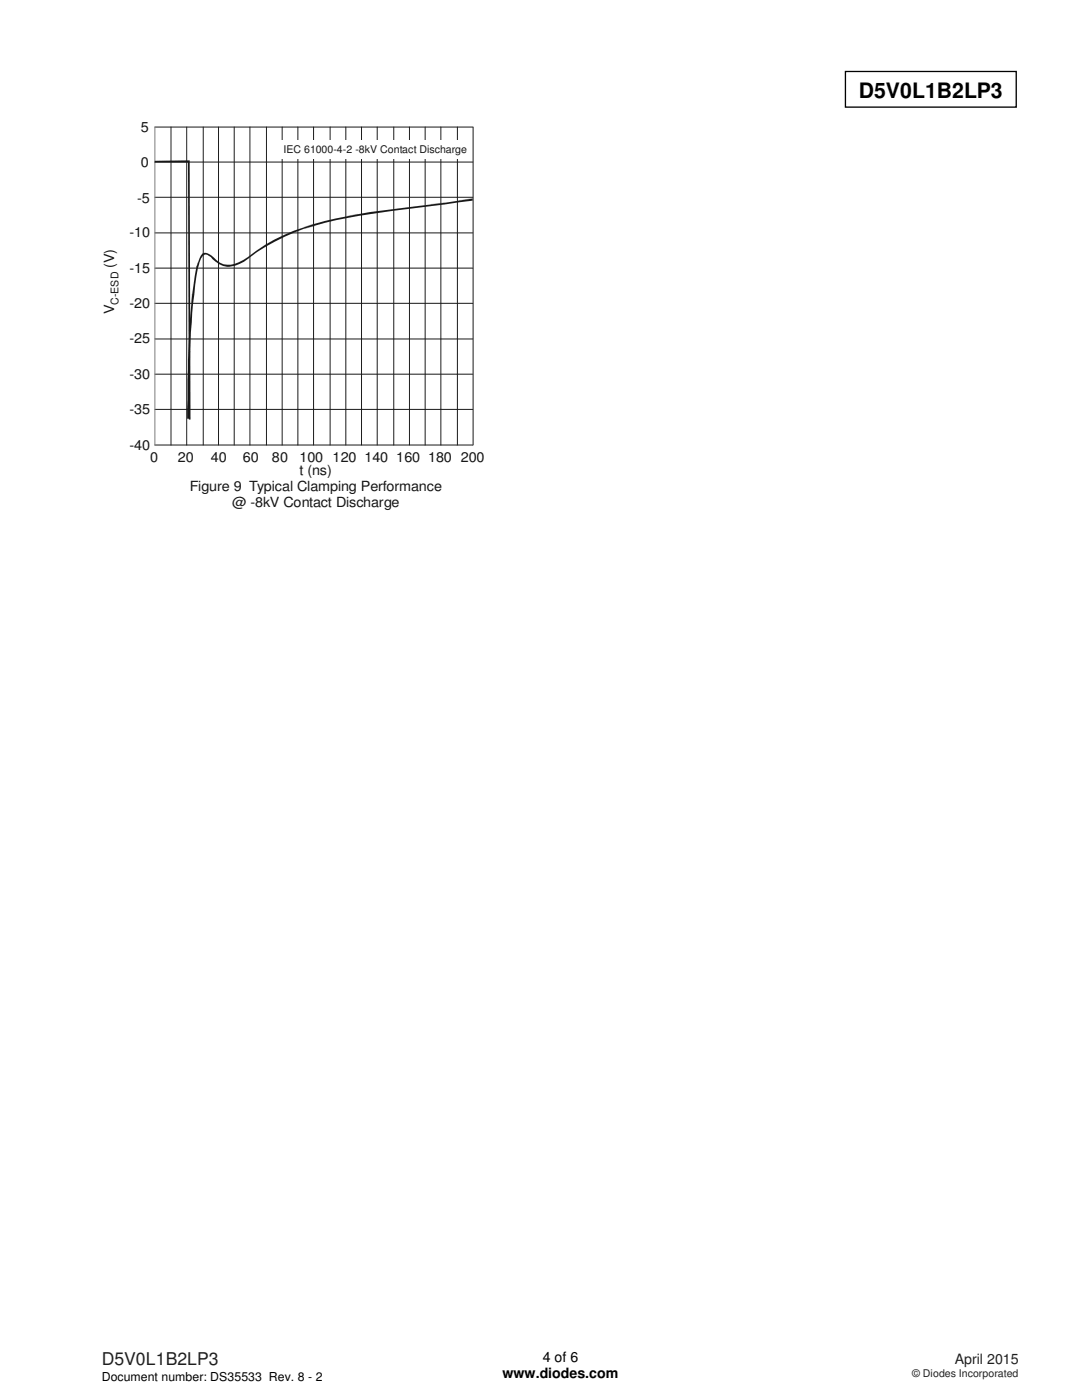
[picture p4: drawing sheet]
<svg xmlns="http://www.w3.org/2000/svg" width="216mm" height="279mm" viewBox="0 0 216 279" stroke-linecap="round" stroke-linejoin="round" font-family="sans-serif">
<path d="M168.7 14.3h34.1v7.1h-34.1z" fill="none" stroke="#000" stroke-width=".26"/>
<path d="M30.9 39.4h63.4M30.9 25.4h63.4M30.9 32.3h63.4M30.9 53.5h63.4M30.9 46.5h63.4M30.9 74.7h63.4M30.9 67.6h63.4M30.9 60.5h63.4M30.9 88.8h63.4M30.9 81.7h63.4" fill="none" stroke="#131516" stroke-width=".2"/>
<path d="M30.9 25.4v63.4" fill="none" stroke="#7d8387" stroke-width=".2"/>
<g fill="none" stroke="#1f1a17" stroke-width=".2">
<path d="M34.1 25.4v63.4M37.3 25.4v63.4M40.6 25.4v63.4M43.6 25.4v63.4M46.7 25.4v63.4M49.9 25.4v63.4M53.2 25.4v63.4M56.3 25.4v63.4M59.4 25.4v63.4M62.6 25.4v63.4M65.9 25.4v63.4M69 25.4v63.4"/>
<path d="M72.1 25.4v63.4M75.3 25.4v63.4M78.6 25.4v63.4M81.7 25.4v63.4M84.8 25.4v63.4M88 25.4v63.4M91.3 25.4v63.4M94.4 25.4v63.4"/>
</g>
<g fill="#1f1a17">
<path d="M30.9 32.1l6.8-.1v.4h-6.8zM37.7 32h.1v.2h-.1zM37.5 32.2h.3l.2 51.5h-.3z"/>
<path d="M37.7 68.1h.3l-.2 7.7v7.8h-.5zM39.2 53.2l.3 .1a108 108 0 0 0-1.5 14.8h-.3a107.5 107.5 0 0 1 1.5-14.9zM39.2 53.2l.2 .1zM39.2 53.2l.3 .1zM39.4 53.3h.1zM39.5 52.3l.3 .1-.3 .9-.3-.1zM40.3 50.7l.3 .3-.8 1.4-.3-.1zM40.3 50.7a1.37 1.37 0 0 1 1.9 .3l1 .9-.3 .3-1.2-1.1a.82 .82 0 0 0-1.1-.1zM42.9 52.2l.1-.1zM43.2 51.9a3.3 3.3 0 0 0 2.9 .9v.4l-.8 .1a4.3 4.3 0 0 1-2.4-1.1zM46.1 52.8a8.8 8.8 0 0 0 3.3-1.5l.2 .3a7.4 7.4 0 0 1-3.5 1.6zM49.5 51.5l.1 .1zM49.4 51.3a39.2 39.2 0 0 1 15.4-7.2l4.4-.9a122.5 122.5 0 0 1 13.9-2.1l.1 .4a116.8 116.8 0 0 0-22.5 4.1 42 42 0 0 0-11.1 6zM83.1 41.1l11.2-1.5v.4l-11.1 1.5z"/>
</g>
<g fill="#fff">
<path d="M54.9 27.9h.1v3.8h-.1z" fill-rule="evenodd"/>
<path d="M54.9 27.9h.3v3.8h-.3z" fill-rule="evenodd"/>
<path d="M55 27.9h.4v3.8h-.4z" fill-rule="evenodd"/>
<path d="M55.2 27.9h.3v3.8h-.3z" fill-rule="evenodd"/>
<path d="M55.4 27.9h.2v3.8h-.2z" fill-rule="evenodd"/>
<path d="M55.5 27.9h.3v3.8h-.3z" fill-rule="evenodd"/>
<path d="M55.6 27.9h.4v3.8h-.4z" fill-rule="evenodd"/>
<path d="M55.8 27.9h.3v3.8h-.3z" fill-rule="evenodd"/>
<path d="M56 27.9h.3v3.8h-.3z" fill-rule="evenodd"/>
<path d="M56.1 27.9h.3v3.8h-.3z" fill-rule="evenodd"/>
<path d="M56.3 27.9h.3v3.8h-.3z" fill-rule="evenodd"/>
<path d="M56.4 27.9h.3v3.8h-.3z" fill-rule="evenodd"/>
<path d="M56.6 27.9h.3v3.8h-.3z" fill-rule="evenodd"/>
<path d="M56.7 27.9h.4v3.8h-.4z" fill-rule="evenodd"/>
<path d="M56.9 27.9h.2v3.8h-.2z" fill-rule="evenodd"/>
<path d="M57.1 27.9h.2v3.8h-.2z" fill-rule="evenodd"/>
<path d="M57.1 27.9h.4v3.8h-.4z" fill-rule="evenodd"/>
<path d="M57.3 27.9h.4v3.8h-.4z" fill-rule="evenodd"/>
<path d="M57.5 27.9h.3v3.8h-.3z" fill-rule="evenodd"/>
<path d="M57.7 27.9h.2v3.8h-.2z" fill-rule="evenodd"/>
<path d="M57.8 27.9h.3v3.8h-.3z" fill-rule="evenodd"/>
<path d="M57.9 27.9h.4v3.8h-.4z" fill-rule="evenodd"/>
<path d="M58.1 27.9h.3v3.8h-.3z" fill-rule="evenodd"/>
<path d="M58.3 27.9h.3v3.8h-.3z" fill-rule="evenodd"/>
<path d="M58.4 27.9h.4v3.8h-.4z" fill-rule="evenodd"/>
<path d="M58.6 27.9h.2v3.8h-.2z" fill-rule="evenodd"/>
<path d="M58.8 27.9h.2v3.8h-.2z" fill-rule="evenodd"/>
<path d="M58.8 27.9h.4v3.8h-.4z" fill-rule="evenodd"/>
<path d="M59 27.9h.4v3.8h-.4z" fill-rule="evenodd"/>
<path d="M59.2 27.9h.3v3.8h-.3z" fill-rule="evenodd"/>
<path d="M59.4 27.9h.2v3.8h-.2z" fill-rule="evenodd"/>
<path d="M59.5 27.9h.3v3.8h-.3z" fill-rule="evenodd"/>
<path d="M59.6 27.9h.3v3.8h-.3z" fill-rule="evenodd"/>
<path d="M59.8 27.9h.3v3.8h-.3z" fill-rule="evenodd"/>
<path d="M59.9 27.9h.4v3.8h-.4z" fill-rule="evenodd"/>
<path d="M60.1 27.9h.3v3.8h-.3z" fill-rule="evenodd"/>
<path d="M60.3 27.9h.2v3.8h-.2z" fill-rule="evenodd"/>
<path d="M60.4 27.9h.3v3.8h-.3z" fill-rule="evenodd"/>
<path d="M60.5 27.9h.4v3.8h-.4z" fill-rule="evenodd"/>
<path d="M60.7 27.9h.3v3.8h-.3z" fill-rule="evenodd"/>
<path d="M60.9 27.9h.2v3.8h-.2z" fill-rule="evenodd"/>
<path d="M61 27.9h.3v3.8h-.3z" fill-rule="evenodd"/>
<path d="M61.1 27.9h.4v3.8h-.4z" fill-rule="evenodd"/>
<path d="M61.3 27.9h.3v3.8h-.3z" fill-rule="evenodd"/>
<path d="M61.5 27.9h.3v3.8h-.3z" fill-rule="evenodd"/>
<path d="M61.6 27.9h.3v3.8h-.3z" fill-rule="evenodd"/>
<path d="M61.8 27.9h.3v3.8h-.3z" fill-rule="evenodd"/>
<path d="M61.9 27.9h.3v3.8h-.3z" fill-rule="evenodd"/>
<path d="M62.1 27.9h.3v3.8h-.3z" fill-rule="evenodd"/>
<path d="M62.2 27.9h.4v3.8h-.4z" fill-rule="evenodd"/>
<path d="M62.4 27.9h.3v3.8h-.3z" fill-rule="evenodd"/>
<path d="M62.6 27.9h.2v3.8h-.2z" fill-rule="evenodd"/>
<path d="M62.7 27.9h.3v3.8h-.3z" fill-rule="evenodd"/>
<path d="M62.8 27.9h.4v3.8h-.4z" fill-rule="evenodd"/>
<path d="M63 27.9h.3v3.8h-.3z" fill-rule="evenodd"/>
<path d="M63.2 27.9h.3v3.8h-.3z" fill-rule="evenodd"/>
<path d="M63.3 27.9h.3v3.8h-.3z" fill-rule="evenodd"/>
<path d="M63.5 27.9h.3v3.8h-.3z" fill-rule="evenodd"/>
<path d="M63.6 27.9h.3v3.8h-.3z" fill-rule="evenodd"/>
<path d="M63.8 27.9h.3v3.8h-.3z" fill-rule="evenodd"/>
<path d="M63.9 27.9h.4v3.8h-.4z" fill-rule="evenodd"/>
<path d="M64.1 27.9h.2v3.8h-.2z" fill-rule="evenodd"/>
<path d="M64.3 27.9h.2v3.8h-.2z" fill-rule="evenodd"/>
<path d="M64.3 27.9h.4v3.8h-.4z" fill-rule="evenodd"/>
<path d="M64.5 27.9h.4v3.8h-.4z" fill-rule="evenodd"/>
<path d="M64.7 27.9h.3v3.8h-.3z" fill-rule="evenodd"/>
<path d="M64.9 27.9h.2v3.8h-.2z" fill-rule="evenodd"/>
<path d="M65 27.9h.3v3.8h-.3z" fill-rule="evenodd"/>
<path d="M65.1 27.9h.3v3.8h-.3z" fill-rule="evenodd"/>
<path d="M65.3 27.9h.3v3.8h-.3z" fill-rule="evenodd"/>
<path d="M65.4 27.9h.4v3.8h-.4z" fill-rule="evenodd"/>
<path d="M65.6 27.9h.3v3.8h-.3z" fill-rule="evenodd"/>
<path d="M65.8 27.9h.2v3.8h-.2z" fill-rule="evenodd"/>
<path d="M65.9 27.9h.3v3.8h-.3z" fill-rule="evenodd"/>
<path d="M66 27.9h.4v3.8h-.4z" fill-rule="evenodd"/>
<path d="M66.2 27.9h.3v3.8h-.3z" fill-rule="evenodd"/>
<path d="M66.4 27.9h.2v3.8h-.2z" fill-rule="evenodd"/>
<path d="M66.5 27.9h.3v3.8h-.3z" fill-rule="evenodd"/>
<path d="M66.6 27.9h.4v3.8h-.4z" fill-rule="evenodd"/>
<path d="M66.8 27.9h.3v3.8h-.3z" fill-rule="evenodd"/>
<path d="M67 27.9h.3v3.8h-.3z" fill-rule="evenodd"/>
<path d="M67.1 27.9h.3v3.8h-.3z" fill-rule="evenodd"/>
<path d="M67.3 27.9h.3v3.8h-.3z" fill-rule="evenodd"/>
<path d="M67.4 27.9h.3v3.8h-.3z" fill-rule="evenodd"/>
<path d="M67.6 27.9h.3v3.8h-.3z" fill-rule="evenodd"/>
<path d="M67.7 27.9h.4v3.8h-.4z" fill-rule="evenodd"/>
<path d="M67.9 27.9h.3v3.8h-.3z" fill-rule="evenodd"/>
<path d="M68.1 27.9h.2v3.8h-.2z" fill-rule="evenodd"/>
<path d="M68.2 27.9h.3v3.8h-.3z" fill-rule="evenodd"/>
<path d="M68.3 27.9h.4v3.8h-.4z" fill-rule="evenodd"/>
<path d="M68.5 27.9h.3v3.8h-.3z" fill-rule="evenodd"/>
<path d="M68.7 27.9h.3v3.8h-.3z" fill-rule="evenodd"/>
<path d="M68.8 27.9h.3v3.8h-.3z" fill-rule="evenodd"/>
<path d="M69 27.9h.3v3.8h-.3z" fill-rule="evenodd"/>
<path d="M69.1 27.9h.3v3.8h-.3z" fill-rule="evenodd"/>
<path d="M69.3 27.9h.3v3.8h-.3z" fill-rule="evenodd"/>
<path d="M69.4 27.9h.4v3.8h-.4z" fill-rule="evenodd"/>
<path d="M69.6 27.9h.2v3.8h-.2z" fill-rule="evenodd"/>
<path d="M69.8 27.9h.2v3.8h-.2z" fill-rule="evenodd"/>
<path d="M69.8 27.9h.4v3.8h-.4z" fill-rule="evenodd"/>
<path d="M70 27.9h.4v3.8h-.4z" fill-rule="evenodd"/>
<path d="M70.2 27.9h.3v3.8h-.3z" fill-rule="evenodd"/>
<path d="M70.4 27.9h.2v3.8h-.2z" fill-rule="evenodd"/>
<path d="M70.5 27.9h.3v3.8h-.3z" fill-rule="evenodd"/>
<path d="M70.6 27.9h.4v3.8h-.4z" fill-rule="evenodd"/>
<path d="M70.8 27.9h.3v3.8h-.3z" fill-rule="evenodd"/>
<path d="M71 27.9h.3v3.8h-.3z" fill-rule="evenodd"/>
<path d="M71.1 27.9h.3v3.8h-.3z" fill-rule="evenodd"/>
<path d="M71.3 27.9h.2v3.8h-.2z" fill-rule="evenodd"/>
<path d="M71.4 27.9h.3v3.8h-.3z" fill-rule="evenodd"/>
<path d="M71.5 27.9h.4v3.8h-.4z" fill-rule="evenodd"/>
<path d="M71.7 27.9h.4v3.8h-.4z" fill-rule="evenodd"/>
<path d="M71.9 27.9h.2v3.8h-.2z" fill-rule="evenodd"/>
<path d="M72.1 27.9h.2v3.8h-.2z" fill-rule="evenodd"/>
<path d="M72.1 27.9h.4v3.8h-.4z" fill-rule="evenodd"/>
<path d="M72.3 27.9h.3v3.8h-.3z" fill-rule="evenodd"/>
<path d="M72.5 27.9h.3v3.8h-.3z" fill-rule="evenodd"/>
<path d="M72.6 27.9h.4v3.8h-.4z" fill-rule="evenodd"/>
<path d="M72.8 27.9h.3v3.8h-.3z" fill-rule="evenodd"/>
<path d="M73 27.9h.2v3.8h-.2z" fill-rule="evenodd"/>
<path d="M73.1 27.9h.3v3.8h-.3z" fill-rule="evenodd"/>
<path d="M73.2 27.9h.4v3.8h-.4z" fill-rule="evenodd"/>
<path d="M73.4 27.9h.3v3.8h-.3z" fill-rule="evenodd"/>
<path d="M73.6 27.9h.2v3.8h-.2z" fill-rule="evenodd"/>
<path d="M73.7 27.9h.3v3.8h-.3z" fill-rule="evenodd"/>
<path d="M73.8 27.9h.4v3.8h-.4z" fill-rule="evenodd"/>
<path d="M74 27.9h.3v3.8h-.3z" fill-rule="evenodd"/>
<path d="M74.2 27.9h.3v3.8h-.3z" fill-rule="evenodd"/>
<path d="M74.3 27.9h.3v3.8h-.3z" fill-rule="evenodd"/>
<path d="M74.5 27.9h.3v3.8h-.3z" fill-rule="evenodd"/>
<path d="M74.6 27.9h.3v3.8h-.3z" fill-rule="evenodd"/>
<path d="M74.8 27.9h.3v3.8h-.3z" fill-rule="evenodd"/>
<path d="M74.9 27.9h.4v3.8h-.4z" fill-rule="evenodd"/>
<path d="M75.1 27.9h.3v3.8h-.3z" fill-rule="evenodd"/>
<path d="M75.3 27.9h.2v3.8h-.2z" fill-rule="evenodd"/>
<path d="M75.4 27.9h.3v3.8h-.3z" fill-rule="evenodd"/>
<path d="M75.5 27.9h.4v3.8h-.4z" fill-rule="evenodd"/>
<path d="M75.7 27.9h.3v3.8h-.3z" fill-rule="evenodd"/>
<path d="M75.9 27.9h.2v3.8h-.2z" fill-rule="evenodd"/>
<path d="M76 27.9h.3v3.8h-.3z" fill-rule="evenodd"/>
<path d="M76.1 27.9h.4v3.8h-.4z" fill-rule="evenodd"/>
<path d="M76.3 27.9h.3v3.8h-.3z" fill-rule="evenodd"/>
<path d="M76.5 27.9h.3v3.8h-.3z" fill-rule="evenodd"/>
<path d="M76.6 27.9h.3v3.8h-.3z" fill-rule="evenodd"/>
<path d="M76.8 27.9h.2v3.8h-.2z" fill-rule="evenodd"/>
<path d="M76.9 27.9h.3v3.8h-.3z" fill-rule="evenodd"/>
<path d="M77 27.9h.4v3.8h-.4z" fill-rule="evenodd"/>
<path d="M77.2 27.9h.4v3.8h-.4z" fill-rule="evenodd"/>
<path d="M77.4 27.9h.3v3.8h-.3z" fill-rule="evenodd"/>
<path d="M77.6 27.9h.2v3.8h-.2z" fill-rule="evenodd"/>
<path d="M77.7 27.9h.3v3.8h-.3z" fill-rule="evenodd"/>
<path d="M77.8 27.9h.3v3.8h-.3z" fill-rule="evenodd"/>
<path d="M78 27.9h.3v3.8h-.3z" fill-rule="evenodd"/>
<path d="M78.1 27.9h.4v3.8h-.4z" fill-rule="evenodd"/>
<path d="M78.3 27.9h.3v3.8h-.3z" fill-rule="evenodd"/>
<path d="M78.5 27.9h.2v3.8h-.2z" fill-rule="evenodd"/>
<path d="M78.6 27.9h.3v3.8h-.3z" fill-rule="evenodd"/>
<path d="M78.7 27.9h.4v3.8h-.4z" fill-rule="evenodd"/>
<path d="M78.9 27.9h.3v3.8h-.3z" fill-rule="evenodd"/>
<path d="M79.1 27.9h.2v3.8h-.2z" fill-rule="evenodd"/>
<path d="M79.2 27.9h.3v3.8h-.3z" fill-rule="evenodd"/>
<path d="M79.3 27.9h.4v3.8h-.4z" fill-rule="evenodd"/>
<path d="M79.5 27.9h.3v3.8h-.3z" fill-rule="evenodd"/>
<path d="M79.7 27.9h.3v3.8h-.3z" fill-rule="evenodd"/>
<path d="M79.8 27.9h.3v3.8h-.3z" fill-rule="evenodd"/>
<path d="M80 27.9h.3v3.8h-.3z" fill-rule="evenodd"/>
<path d="M80.1 27.9h.3v3.8h-.3z" fill-rule="evenodd"/>
<path d="M80.3 27.9h.3v3.8h-.3z" fill-rule="evenodd"/>
<path d="M80.4 27.9h.4v3.8h-.4z" fill-rule="evenodd"/>
<path d="M80.6 27.9h.3v3.8h-.3z" fill-rule="evenodd"/>
<path d="M80.8 27.9h.2v3.8h-.2z" fill-rule="evenodd"/>
<path d="M80.9 27.9h.3v3.8h-.3z" fill-rule="evenodd"/>
<path d="M81 27.9h.4v3.8h-.4z" fill-rule="evenodd"/>
<path d="M81.2 27.9h.3v3.8h-.3z" fill-rule="evenodd"/>
<path d="M81.4 27.9h.2v3.8h-.2z" fill-rule="evenodd"/>
<path d="M81.5 27.9h.3v3.8h-.3z" fill-rule="evenodd"/>
<path d="M81.6 27.9h.4v3.8h-.4z" fill-rule="evenodd"/>
<path d="M81.8 27.9h.3v3.8h-.3z" fill-rule="evenodd"/>
<path d="M82 27.9h.3v3.8h-.3z" fill-rule="evenodd"/>
<path d="M82.1 27.9h.4v3.8h-.4z" fill-rule="evenodd"/>
<path d="M82.3 27.9h.2v3.8h-.2z" fill-rule="evenodd"/>
<path d="M82.5 27.9h.2v3.8h-.2z" fill-rule="evenodd"/>
<path d="M82.5 27.9h.4v3.8h-.4z" fill-rule="evenodd"/>
<path d="M82.7 27.9h.4v3.8h-.4z" fill-rule="evenodd"/>
<path d="M82.9 27.9h.3v3.8h-.3z" fill-rule="evenodd"/>
<path d="M83.1 27.9h.2v3.8h-.2z" fill-rule="evenodd"/>
<path d="M83.2 27.9h.3v3.8h-.3z" fill-rule="evenodd"/>
<path d="M83.3 27.9h.4v3.8h-.4z" fill-rule="evenodd"/>
<path d="M83.5 27.9h.3v3.8h-.3z" fill-rule="evenodd"/>
<path d="M83.7 27.9h.3v3.8h-.3z" fill-rule="evenodd"/>
<path d="M83.8 27.9h.3v3.8h-.3z" fill-rule="evenodd"/>
<path d="M84 27.9h.2v3.8h-.2z" fill-rule="evenodd"/>
<path d="M84.1 27.9h.3v3.8h-.3z" fill-rule="evenodd"/>
<path d="M84.2 27.9h.4v3.8h-.4z" fill-rule="evenodd"/>
<path d="M84.4 27.9h.4v3.8h-.4z" fill-rule="evenodd"/>
<path d="M84.6 27.9h.2v3.8h-.2z" fill-rule="evenodd"/>
<path d="M84.8 27.9h.2v3.8h-.2z" fill-rule="evenodd"/>
<path d="M84.8 27.9h.4v3.8h-.4z" fill-rule="evenodd"/>
<path d="M85 27.9h.3v3.8h-.3z" fill-rule="evenodd"/>
<path d="M85.2 27.9h.3v3.8h-.3z" fill-rule="evenodd"/>
<path d="M85.3 27.9h.3v3.8h-.3z" fill-rule="evenodd"/>
<path d="M85.5 27.9h.3v3.8h-.3z" fill-rule="evenodd"/>
<path d="M85.6 27.9h.3v3.8h-.3z" fill-rule="evenodd"/>
<path d="M85.8 27.9h.3v3.8h-.3z" fill-rule="evenodd"/>
<path d="M85.9 27.9h.4v3.8h-.4z" fill-rule="evenodd"/>
<path d="M86.1 27.9h.3v3.8h-.3z" fill-rule="evenodd"/>
<path d="M86.3 27.9h.2v3.8h-.2z" fill-rule="evenodd"/>
<path d="M86.4 27.9h.3v3.8h-.3z" fill-rule="evenodd"/>
<path d="M86.5 27.9h.4v3.8h-.4z" fill-rule="evenodd"/>
<path d="M86.7 27.9h.3v3.8h-.3z" fill-rule="evenodd"/>
<path d="M86.9 27.9h.3v3.8h-.3z" fill-rule="evenodd"/>
<path d="M87 27.9h.3v3.8h-.3z" fill-rule="evenodd"/>
<path d="M87.2 27.9h.3v3.8h-.3z" fill-rule="evenodd"/>
<path d="M87.3 27.9h.3v3.8h-.3z" fill-rule="evenodd"/>
<path d="M87.5 27.9h.3v3.8h-.3z" fill-rule="evenodd"/>
<path d="M87.6 27.9h.4v3.8h-.4z" fill-rule="evenodd"/>
<path d="M87.8 27.9h.3v3.8h-.3z" fill-rule="evenodd"/>
<path d="M88 27.9h.2v3.8h-.2z" fill-rule="evenodd"/>
<path d="M88.1 27.9h.3v3.8h-.3z" fill-rule="evenodd"/>
<path d="M88.2 27.9h.4v3.8h-.4z" fill-rule="evenodd"/>
<path d="M88.4 27.9h.3v3.8h-.3z" fill-rule="evenodd"/>
<path d="M88.6 27.9h.2v3.8h-.2z" fill-rule="evenodd"/>
<path d="M88.7 27.9h.3v3.8h-.3z" fill-rule="evenodd"/>
<path d="M88.8 27.9h.4v3.8h-.4z" fill-rule="evenodd"/>
<path d="M89 27.9h.3v3.8h-.3z" fill-rule="evenodd"/>
<path d="M89.2 27.9h.3v3.8h-.3z" fill-rule="evenodd"/>
<path d="M89.3 27.9h.3v3.8h-.3z" fill-rule="evenodd"/>
<path d="M89.5 27.9h.2v3.8h-.2z" fill-rule="evenodd"/>
<path d="M89.6 27.9h.3v3.8h-.3z" fill-rule="evenodd"/>
<path d="M89.7 27.9h.4v3.8h-.4z" fill-rule="evenodd"/>
<path d="M89.9 27.9h.4v3.8h-.4z" fill-rule="evenodd"/>
<path d="M90.1 27.9h.2v3.8h-.2z" fill-rule="evenodd"/>
<path d="M90.3 27.9h.2v3.8h-.2z" fill-rule="evenodd"/>
<path d="M90.3 27.9h.4v3.8h-.4z" fill-rule="evenodd"/>
<path d="M90.5 27.9h.3v3.8h-.3z" fill-rule="evenodd"/>
<path d="M90.7 27.9h.3v3.8h-.3z" fill-rule="evenodd"/>
<path d="M90.8 27.9h.3v3.8h-.3z" fill-rule="evenodd"/>
<path d="M91 27.9h.3v3.8h-.3z" fill-rule="evenodd"/>
<path d="M91.1 27.9h.3v3.8h-.3z" fill-rule="evenodd"/>
<path d="M91.3 27.9h.3v3.8h-.3z" fill-rule="evenodd"/>
<path d="M91.4 27.9h.4v3.8h-.4z" fill-rule="evenodd"/>
<path d="M91.6 27.9h.3v3.8h-.3z" fill-rule="evenodd"/>
<path d="M91.8 27.9h.2v3.8h-.2z" fill-rule="evenodd"/>
<path d="M91.9 27.9h.3v3.8h-.3z" fill-rule="evenodd"/>
<path d="M92 27.9h.4v3.8h-.4z" fill-rule="evenodd"/>
<path d="M92.2 27.9h.3v3.8h-.3z" fill-rule="evenodd"/>
<path d="M92.4 27.9h.3v3.8h-.3z" fill-rule="evenodd"/>
<path d="M92.5 27.9h.3v3.8h-.3z" fill-rule="evenodd"/>
<path d="M92.7 27.9h.3v3.8h-.3z" fill-rule="evenodd"/>
<path d="M92.8 27.9h.3v3.8h-.3z" fill-rule="evenodd"/>
<path d="M93 27.9h.3v3.8h-.3z" fill-rule="evenodd"/>
<path d="M93.1 27.9h.4v3.8h-.4z" fill-rule="evenodd"/>
<path d="M93.3 27.9h.3v3.8h-.3z" fill-rule="evenodd"/>
<path d="M93.5 27.9h.2v3.8h-.2z" fill-rule="evenodd"/>
<path d="M93.6 27.9h.3v3.8h-.3z" fill-rule="evenodd"/>
<path d="M93.7 27.9h.4v3.8h-.4z" fill-rule="evenodd"/>
<path d="M93.9 27.9h.2v3.8h-.2z" fill-rule="evenodd"/>
<path d="M94.1 27.9v3.8z" fill-rule="evenodd"/>
</g>
<text font-size="4.2" x="171.4" y="19.6">D5V0L1B2LP3</text>
<text font-size="3.5" fill="#231f20" x="20.3" y="272.5">D5V0L1B2LP3</text>
<g font-size="2.8" fill="#131516">
<text x="28.1" y="26.3">5</text>
<text x="28.1" y="33.4">0</text>
<text x="27.3" y="40.4">-5</text>
<text x="25.8" y="47.4">-10</text>
<text x="22.8" y="53.5" transform="rotate(-90 22.8 53.5)">(V)</text>
<text x="25.8" y="54.5">-15</text>
<text x="22.8" y="62.7" transform="rotate(-90 22.8 62.7)">V</text>
<text x="25.8" y="61.5">-20</text>
<text x="25.8" y="68.5">-25</text>
<text x="25.8" y="75.6">-30</text>
<text x="25.8" y="82.6">-35</text>
<text x="25.8" y="89.7">-40</text>
<text x="30" y="92.1">0</text>
<text x="35.5" y="92.1">20</text>
<text x="42.1" y="92.1">40</text>
<text x="48.4" y="92.1">60</text>
<text x="54.3" y="92.1">80</text>
<text x="59.8" y="92.1">100 120 140 160 180 200</text>
<text x="59.8" y="94.8">t (ns)</text>
<text x="37.8" y="98">Figure 9 Typical Clamping Performance</text>
<text x="46.3" y="101.1">@ -8kV Contact Discharge</text>
</g>
<g font-size="2.8">
<text x="100.3" y="275">www.diodes.com</text>
<text x="108.3" y="271.8">4 of 6</text>
</g>
<text font-size="2.8" fill="#231f20" x="190.5" y="272.2">April 2015</text>
<text font-size="2.5" x="20.3" y="275.6">Document number: DS35533 Rev. 8 - 2</text>
<g font-size="2.1" fill="#131516">
<text x="56.6" y="30.5">IEC 61000-4-2 -8kV Contact Discharge</text>
<text x="23.6" y="60.8" transform="rotate(-90 23.6 60.8)">C-ESD</text>
</g>
<text font-size="2.1" fill="#231f20" x="182" y="274.8">© Diodes Incorporated</text>
</svg>
